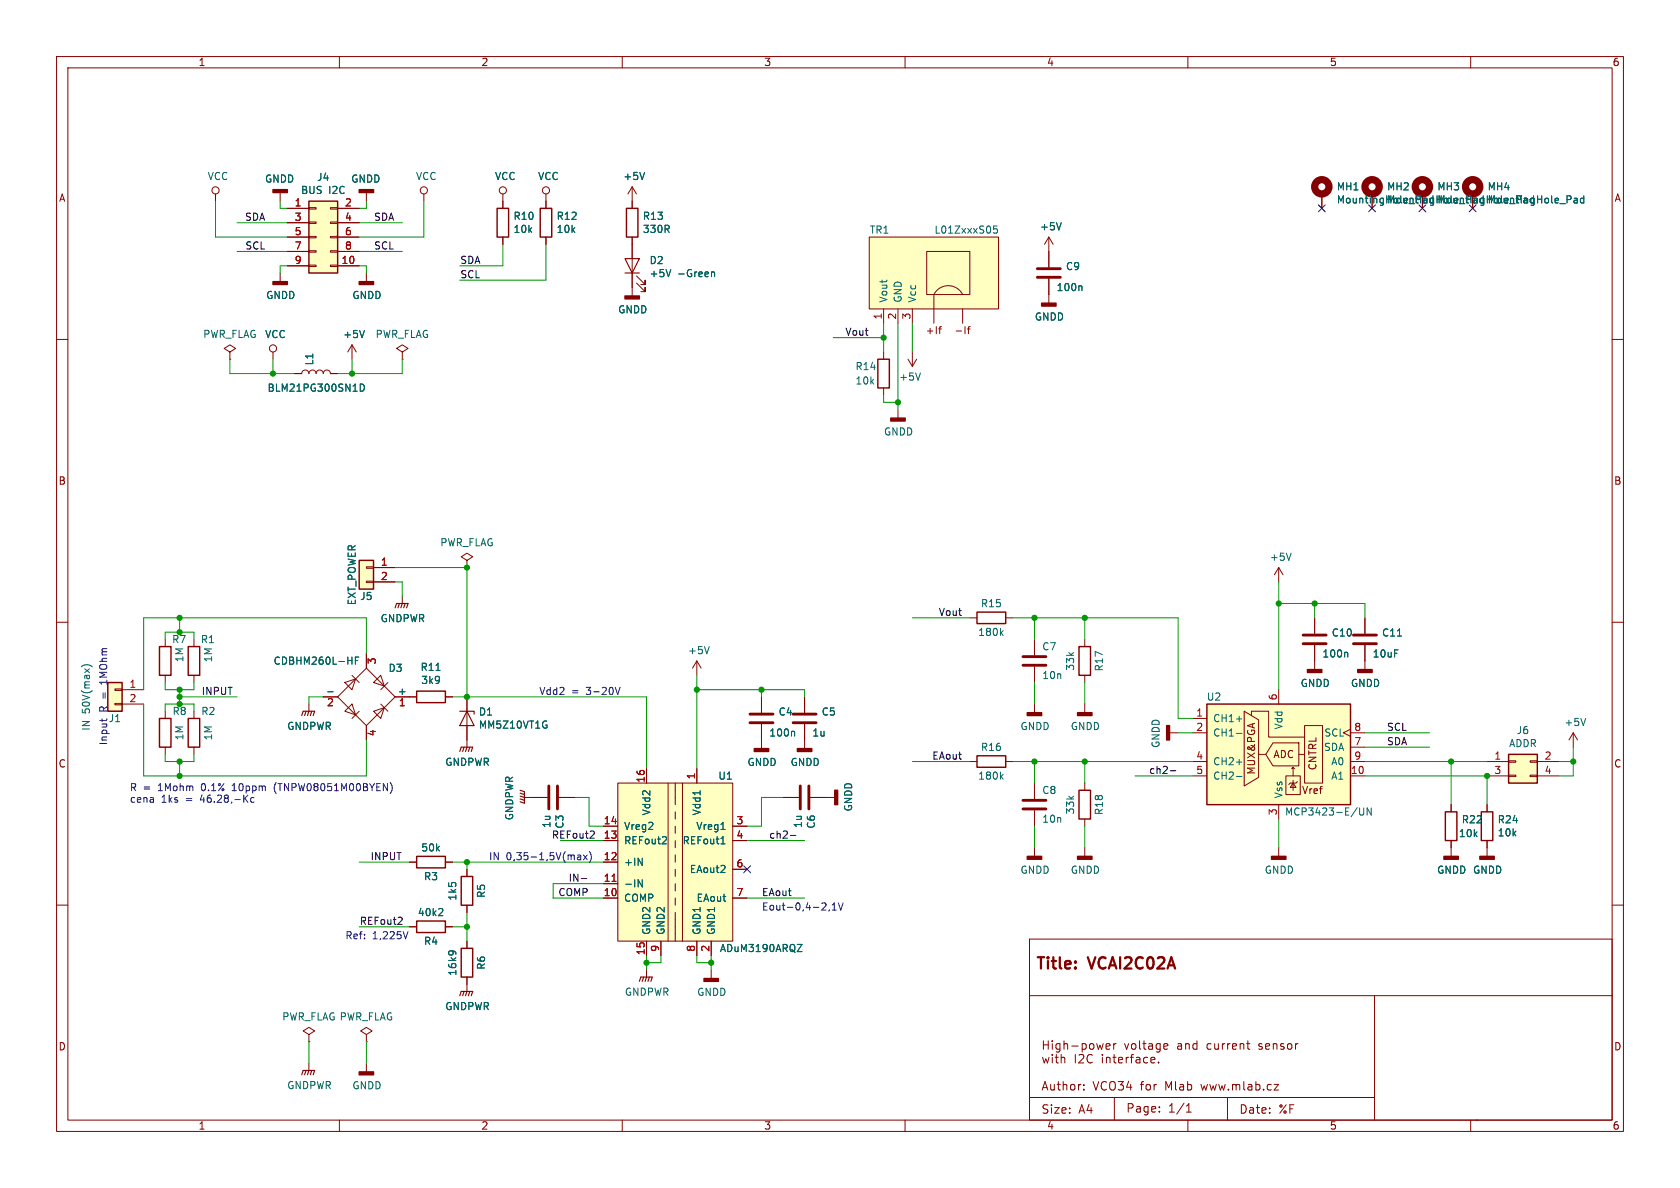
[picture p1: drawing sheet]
<svg xmlns="http://www.w3.org/2000/svg" width="297mm" height="210mm" viewBox="0 0 297 210" stroke-linecap="round" stroke-linejoin="round" font-family="sans-serif">
<g fill="none" stroke="#840000" stroke-width=".18">
<path d="M10 10h277v190h-277zM12 12h273v186h-273zM60 10v2M110 10v2M160 10v2M210 10v2M260 10v2M38.1 34.3v1.3M49.5 34v1.6M50.8 36.8h3.8M50.8 39.4h3.8M54.6 39.2h1.3v.3h-1.3z"/>
<path d="M54.6 36.7h1.3v.3h-1.3zM58.4 39.2h1.3v.3h-1.3zM58.4 36.7h1.3v.3h-1.3zM59.7 36.8h3.8M59.7 39.4h3.8M64.8 34v1.6M74.9 34.3v1.3M88.9 34.3v2.5M96.5 34.3v2.5M111.8 33v3.8M111.8 33l-.8 1.3M111.8 33l.7 1.3"/>
<path d="M233.7 34.3v2.5M10 60h2M49.5 48.3v1.5M50.8 47h3.8M50.8 41.9h3.8M50.8 44.5h3.8M54.6 46.9h1.3v.2h-1.3zM54.6 44.3h1.3v.3h-1.3zM54.6 41.8h1.3v.2h-1.3zM58.4 46.9h1.3v.2h-1.3zM58.4 44.3h1.3v.3h-1.3zM58.4 41.8h1.3v.2h-1.3z"/>
<path d="M59.7 47h3.8M59.7 41.9h3.8M59.7 44.5h3.8M64.8 48.3v1.5M88.9 41.9v1.3M96.5 41.9v1.3M111.8 41.9v10.4M112.5 50l1.5 1.6v-.8v.8h-.7M112.5 48.8l1.5 1.5v-.8v.8h-.7M153.7 41.9h22.8v12.7h-22.8zM156.2 54.6v2.6M158.7 54.6v2.6"/>
<path d="M161.3 54.6v2.6M163.8 44.5h7.6v7.6h-7.6zM165.9 58.2h.5M166.4 57.7l-.3 .2M170.2 52.1a2.84 2.84 0 0 0-2.6-1.6 2.84 2.84 0 0 0-2.5 1.6v5.1M170.2 54.6v2.6M171 58.2h.5M171.5 57.7l-.3 .2v1.1M185.4 41.9v5.3M185.4 49.3v4.3M185.4 41.9l-.7 1.3M185.4 41.9l.8 1.3"/>
<path d="M285 60h2M40.6 62.2l1.1-.6-1.1-.6-1 .6 1 .6v1.3M40.6 63.5h.1M48.3 62.2v1.3M52.1 66h1.2a.64 .64 0 0 1 .7-.6 .64 .64 0 0 1 .6 .6 .64 .64 0 0 1 .6-.6 .64 .64 0 0 1 .7 .6 .64 .64 0 0 1 .6-.6 .64 .64 0 0 1 .6 .6 .64 .64 0 0 1 .7-.6 .64 .64 0 0 1 .6 .6h1.3M62.2 61l-.7 1.2M62.2 61v2.5M62.2 61l.8 1.2M71.1 62.2l1-.6-1-.6-1 .6 1 .6v1.3M71.1 63.5h.1M156.2 62.2v1.3M156.2 68.6v1.3"/>
<path d="M158.7 72.4v1.5M160.5 63.5l.8 1.3M161.3 62.2v2.6M162.1 63.5l-.8 1.3M82.5 99.1l1.1-.7-1.1-.6-1 .6 1 .7v1.2M10 110h2M29.2 113v1.3M29.2 119.4v1.3M34.3 113v1.3M34.3 119.4v1.3M62.2 119.4l1.3 1.3M64.8 102.7h1.2v.3h-1.2z"/>
<path d="M64.8 100.2h1.2v.3h-1.2zM64.8 115.6v2.5M66 100.3h3.8M66 102.9h3.8M71.1 105.4v1.3M82.5 100.3h.1M123.2 116.8l-.8 1.3M123.2 116.8v2.6M123.2 116.8l.8 1.3M171.4 109.2h1.3M177.8 109.2h1.3M182.9 113v2.8"/>
<path d="M182.9 117.9v2.8M191.8 113v1.3M191.8 119.4v1.3M226.1 100.3v2.6M226.1 100.3l-.8 1.3M226.1 100.3l.7 1.3M232.4 109.2v2.8M232.4 114v4.4M241.3 109.2v2.8M241.3 114v4.4M285 110h2M20.3 124.3h1.3v.3h-1.3z"/>
<path d="M20.3 121.8h1.3v.2h-1.3zM21.6 121.9h3.8M21.6 124.5h3.8M29.2 125.7v1.3M29.2 132.1v1.3M34.3 125.7v1.3M34.3 132.1v1.3M54.6 124.5v1.2M57.1 123.2h2.6M59.7 123.2l5.1-5.1 5 5.1-5 5.1zM61 120.7l1.9-.7-.7 1.9zM61 125.7l1.2-1.2 .7 1.9z"/>
<path d="M63.5 125.7l-1.3 1.3M64.8 128.3v2.5M66 120.7l1.3-1.3 .6 1.9zM66 125.7l1.9-.6-.6 1.9zM67.3 124.5l1.3 1.2M68.6 120.7l-1.3 1.2M69.8 123.2h3.9M78.7 123.2h1.3M82.5 123.2v8.9M109.2 138.4h20.3v28h-20.3zM114.3 135.9v2.5M118.1 138.4v28"/>
<path d="M119.4 138.4v3.8M120.6 138.4v28M123.2 135.9v2.5M134.6 123.2v2.8M134.6 128v4.3M142.2 123.2v2.8M142.2 128v4.3M171.4 134.6h1.3M177.8 134.6h1.3M182.9 124.5v1.5M182.9 138.4v2.8M191.8 124.5v1.5"/>
<path d="M191.8 138.4v1.3M206.8 129.5h1.5M210.8 129.5h2.6M210.8 134.6h2.6M210.8 127h2.6M210.8 137.2h2.6M220 125.7l2.5 1.6v10.1l-2.5 1.5zM221.2 126.5v-.8h3.1v4.6h6.3M222.5 133.4h1.3M225 131.3h4.6v4.1h-4.6l-1.2-2zM226.1 121.9v2.6M227.3 137.2h2.6v3.3h-2.6z"/>
<path d="M228.3 135.9l.3-.3v1.6M228.6 138.4l.5 .8h-1zM228.6 137.9v1.8M228.6 135.6l.3 .3M229.4 138.2l-.3 .2h-1l-.3 .3M229.6 133.4h1M230.6 128.3h3.2v10.1h-3.2zM238.8 128.9l-1.3 .6 1.3 .7M238.8 129.5h2.5M238.8 134.6h2.5M238.8 137.2h2.5M238.8 132.1h2.5"/>
<path d="M262.9 134.6h3.8M262.9 137.2h3.8M266.7 137h1.3v.3h-1.3zM266.7 134.5h1.3v.2h-1.3zM270.5 137h1.3v.3h-1.3zM270.5 134.5h1.3v.2h-1.3zM271.8 134.6h3.8M271.8 137.2h3.8M278.1 129.5l-.7 1.3M278.1 129.5v2.6M278.1 129.5l.8 1.3M10 160h2"/>
<path d="M72.4 152.4h1.3M78.7 152.4h1.3M82.5 153.7v1.2M92.7 141h4.1M98.8 141h2.8M106.7 158.8h2.5M106.7 156.2h2.5M106.7 152.4h2.5M106.7 148.6h2.5M106.7 146.1h2.5M119.4 143.5v1.3M119.4 146.1v1.2"/>
<path d="M119.4 148.6v1.3M119.4 151.1v1.3M119.4 153.7v1.2M119.4 156.2v1.3M119.4 158.8v1.2M129.5 158.8h2.6M129.5 148.6h2.6M129.5 146.1h2.6M129.5 153.7h2.6M138.4 141h2.8M143.3 141h4.3M182.9 143.3v2.8"/>
<path d="M182.9 149.9v1.5M191.8 144.8v1.3M191.8 149.9v1.5M226.1 142.2v2.6M226.1 149.9v1.5M256.5 142.2v1.3M256.5 148.6v2.8M262.9 142.2v1.3M262.9 148.6v2.8M285 160h2M72.4 163.8h1.3M78.7 163.8h1.3"/>
<path d="M82.5 160v1.3M82.5 166.4v1.2M82.5 172.7v2.6M114.3 166.4v2.5M114.3 171.5v1.2M116.8 166.4v2.5M119.4 161.3v5.1M123.2 166.4v2.5M125.7 166.4v2.5M125.7 171.5v1.5M182 166h103v32h-103zM182 176h103"/>
<path d="M243 176v22M54.6 182.9l1-.7-1-.6-1 .6 1 .7v1.3M54.6 184.2h.1M54.6 188v1.2M60 198v2M64.8 182.9l1-.7-1-.6-1 .6 1 .7v1.3M64.8 184.2h.1M64.8 188v1.5M110 198v2M160 198v2M182 194h61M184.5 184v1.5"/>
<path d="M184.5 184.7h.8M185.3 184v1.5M186 184v.1M186 184.5v1M187.4 184.5v1.2M187.4 184.6l-.4-.1-.3 .3M188.1 184.6l.2-.1 .4 .1v.9M188.1 184v1.5M191.3 184.6l.4-.1 .3 .3M191.3 184.5v1.5M191.6 192.6v.1M191.6 191.8v.1"/>
<path d="M192.6 184.8l.3-.3 .3 .1 .2 .2M193.9 184.5l.3 1M195 184.5l-.3 1M195.5 185l.7-.2v-.2l-.5-.1-.2 .2 .1 .7h.6M195.6 187l.2-.1 .4 .1v.9M195.6 186.9v1M196.7 186.9h.6M196.9 184.5v1M197 186.4v1.3l.3 .2M197 194v4M197.3 184.5l-.3 .1-.1 .2M198 186.9l-.3 .2v.6l.3 .2"/>
<path d="M198.5 187.3l-.8 .1M198.8 184.5l.4 1 .3-1M200 184.8l.3-.3 .4 .1 .1 .2M201.5 184v1.3M202 184.5h.6M202.2 184v1.3M203.1 184.6h.6v.9M205 196.5v.1M205 195.7v.1M205.1 184.6l-.4-.1-.3 .3M205.1 184.5v1.2M205.7 185l.8-.2-.1-.2h-.6l-.1 .7"/>
<path d="M206.4 185.4l-.4 .1M208.2 184.6h.6l.1 .9M209.6 184.6l.2-.1 .4 .1v.9M209.6 184.5v1M209.7 196.6h.9M209.7 195.5l.5-.4v1.5M210 198v2M211.6 184.6l-.4-.1-.3 .3M211.6 184v1.5M214.1 184.6h-.6l-.1 .2v.4M214.7 184.5v.8M215.4 184.5v1"/>
<path d="M216.1 184.5v1M216.5 184.5l-.3 .1-.1 .2M217 194v4M217 184.5v1M217.5 184.5l-.3 .1-.2 .2M217.9 185l.7-.2-.1-.2h-.5l-.1 .7M219.2 184.6l.3-.1 .3 .1 .1 .9M219.2 184.5v1M220.4 184.5h.6M220.6 184v1.3l.4 .2M223.1 184.6l-.4-.1-.2 .2 .1 .2 .5 .2v.3h-.6M223.7 185l.8-.2-.1-.2-.4-.1-.3 .2 .1 .7h.6"/>
<path d="M225.1 184.6l.2-.1 .4 .1v.9M225.1 184.5v1M225.2 191.7h.8l-.8 1h.8M227 184.6l-.4-.1-.2 .2 .1 .2 .5 .2v.3h-.6M227.7 184.6l.2-.1 .4 .1 .1 .6-.2 .2-.3 .1-.2-.2zM229 184.5v1M229.5 184.5l-.3 .1-.2 .2M260 198v2M261 198h.1"/>
<circle cx="38.1" cy="33.7" r=".63"/>
<circle cx="74.9" cy="33.7" r=".63"/>
<circle cx="88.9" cy="33.7" r=".63"/>
<circle cx="96.5" cy="33.7" r=".63"/>
<circle cx="48.3" cy="61.6" r=".63"/>
</g>
<g fill="none" stroke="#840000" stroke-width=".51">
<path d="M183.4 49h4.1M183.4 47.5h4.1M180.8 117.6h4.1M180.8 116.1h4.1M230.4 113.8h4M230.4 112.3h4M239.3 113.8h4M239.3 112.3h4M97 138.9v4.1M98.6 138.9v4.1M132.6 127.8h4.1M132.6 126.2h4.1"/>
<path d="M140.2 127.8h4.1M140.2 126.2h4.1M141.5 138.9v4.1M143 138.9v4.1M180.8 143h4.1M180.8 141.5h4.1"/>
</g>
<g fill="#840000" stroke="#840000" stroke-width=".25">
<path d="M157.5 73.9h2.5v.5h-2.5z"/>
<path d="M110.5 52.3h2.5v.5h-2.5z"/>
<path d="M124.5 173h2.5v.5h-2.5z"/>
<path d="M48.3 49.8h2.5v.5h-2.5z"/>
<path d="M63.5 189.5h2.5v.5h-2.5z"/>
<path d="M133.3 132.3h2.6v.5h-2.6z"/>
<path d="M206.2 128.3h.6v2.5h-.6z"/>
<path d="M255.3 151.4h2.5v.5h-2.5z"/>
<path d="M261.6 151.4h2.6v.5h-2.6z"/>
<path d="M181.6 126h2.5v.5h-2.5z"/>
<path d="M190.5 126h2.5v.5h-2.5z"/>
<path d="M184.1 53.6h2.6v.5h-2.6z"/>
<path d="M181.6 151.4h2.5v.5h-2.5z"/>
<path d="M190.5 151.4h2.5v.5h-2.5z"/>
<path d="M141 132.3h2.5v.5h-2.5z"/>
<path d="M147.6 139.7h.5v2.5h-.5z"/>
<path d="M224.8 151.4h2.5v.5h-2.5z"/>
<path d="M231.1 118.4h2.6v.5h-2.6z"/>
<path d="M240 118.4h2.6v.5h-2.6z"/>
<path d="M63.5 49.8h2.5v.5h-2.5z"/>
<path d="M63.5 33.5h2.5v.5h-2.5z"/>
<path d="M48.3 33.5h2.5v.5h-2.5z"/>
</g>
<g fill="none" stroke="#840000" stroke-width=".25">
<path d="M54.6 35.6h5.1v12.7h-5.1zM87.9 36.8h2v5.1h-2zM95.5 36.8h2v5.1h-2zM110.7 36.8h2.1v5.1h-2.1zM155.2 63.5h2v5.1h-2zM63.5 99.1h2.5v5h-2.5zM28.2 114.3h2v5.1h-2zM33.3 114.3h2v5.1h-2zM172.7 108.2h5.1v2h-5.1zM190.8 114.3h2v5.1h-2zM19 120.7h2.6v5h-2.6zM28.2 127h2v5.1h-2z"/>
<path d="M33.3 127h2v5.1h-2zM73.7 122.2h5v2h-5zM172.7 133.6h5.1v2h-5.1zM190.8 139.7h2v5.1h-2zM213.4 124.5h25.4v17.7h-25.4zM266.7 133.4h5.1v5h-5.1zM73.7 151.4h5v2h-5zM81.5 154.9h2.1v5.1h-2.1zM255.5 143.5h2.1v5.1h-2.1zM261.9 143.5h2v5.1h-2zM73.7 162.8h5v2h-5zM81.5 167.6h2.1v5.1h-2.1z"/>
</g>
<g fill="none" stroke="#006464" stroke-width=".18">
<path d="M114 30.5l-.5 1.2M176.3 39.9h-.6l-.1 .7 .2-.2 .4 .1 .1 .2v.4l-.2 .1-.5-.1M187.6 39.4l-.4 1.2M278.4 35h.3l.1 .2v.7M278.8 35.8l-.4 .1M278.8 35.3l-.4 .1M280 35.1l-.4-.1-.2 .3 .1 .5h.5M280 34.6v1.3M64.4 58.4l-.4 1.3M118.6 47.6l-.4 1.3M125.8 48.2l.2-.1h.3v.8M191.1 50.5l.2 .2v.7"/>
<path d="M63.7 67.9a.64 .64 0 0 1 .7 .6 .64 .64 0 0 1-.7 .7zM162.7 65.9l-.4 1.3M228.3 97.8l-.5 1.3M14.4 117.9a1.46 1.46 0 0 1 1.9 0M61.5 116.8h.7M62.2 116.1v1.3M62.8 116.8h.4M63.4 116.1h-.6v1.3M77.1 118.5h.7M125.4 114.3l-.4 1.3M177 111.9l.3 .4M177.3 111.5l-.4 .5"/>
<path d="M238.1 115.3l.2 .2v.6M247.1 112.4h.7M57.9 122.3h1M96.5 128.2h.2l-.1 .5M123.8 139.8v.7M140.3 129.3l.2 .2v.6M177 137.3l.3 .4M177.3 136.9l-.4 .5M218.6 127.1h1M218.6 129.6h1M218.6 134.7h1M218.6 137.3h1"/>
<path d="M280.3 127l-.4 1.3M112.8 155.5l.7 1.3v-1.3M112.8 151.7l.7 1.3v-1.3M117.7 148l.1 .1v.3l-.8 .8h.8M127.5 149.2h.7M127.5 146.6h.7M240.4 142.8v1l.2 .3 .4-.1 .1-.2v-1M242.4 142.8v1.3l-.7-1.3v1.3M78 160.6l.3 .2-.1 .3-.7 .8h.8M79.9 168.1l.2 .2M80.5 168.3a.99 .99 0 0 0-1.1-.1l-.1 .1M140.9 166.9h.9l-.9 1.3h.9"/>
</g>
<g fill="none" stroke="#840000" stroke-width=".2">
<path d="M110.5 45.7h2.5l-1.2 2.6zM110.5 48.3h2.5M69.8 107.4l.3-.7h2l-.2 .7M70.6 106.7l-.2 .7M71.1 106.7l-.2 .7M71.6 106.7l-.2 .7M53.3 126.5l.3-.8h2l-.2 .8M54.1 125.7l-.3 .8M54.6 125.7l-.2 .8M55.1 125.7l-.2 .8M81.3 125.7h2.5v.5M81.3 132.8l.2-.7h2.1l-.3 .7"/>
<path d="M82 132.1l-.2 .7M82.5 125.7l1.3 2.6h-2.5zM82.5 132.1l-.2 .7M83.1 132.1l-.3 .7M91.9 139.7l.8 .3v2l-.8-.3M91.9 140.2l.8 .3M91.9 140.7l.8 .3M91.9 141.2l.8 .3M81.3 176l.2-.7h2.1l-.3 .7M82 175.3l-.2 .7M82.5 175.3l-.2 .7M83.1 175.3l-.3 .7"/>
<path d="M113 173.5l.3-.8h2l-.2 .8M113.8 172.7l-.3 .8M114.3 172.7l-.3 .8M114.8 172.7l-.2 .8M53.3 190l.3-.8h2l-.2 .8M54.1 189.2l-.3 .8M54.6 189.2l-.2 .8M55.1 189.2l-.2 .8"/>
</g>
<g fill="#ffffc2" stroke="#ffffc2" stroke-width=".18">
<path d="M109.2 138.4h20.3v28h-20.3z"/>
<path d="M63.5 99.1h2.5v5h-2.5z"/>
<path d="M153.7 41.9h22.8v12.7h-22.8z"/>
<path d="M213.4 124.5h25.4v17.7h-25.4z"/>
<path d="M266.7 133.4h5.1v5h-5.1z"/>
<path d="M54.6 35.6h5.1v12.7h-5.1z"/>
<path d="M19 120.7h2.6v5h-2.6z"/>
</g>
<path d="M108.2 155.8h.7" fill="none" stroke="#a90000" stroke-width=".18"/>
<g fill="none" stroke="#840000" stroke-width="1.3">
<circle cx="233.7" cy="33" r="1.27"/>
<circle cx="242.6" cy="33" r="1.27"/>
<circle cx="251.5" cy="33" r="1.27"/>
<circle cx="260.4" cy="33" r="1.27"/>
</g>
<path d="M206.9 136.3h1M102.8 155.3h.9M104.9 147l.2 .1-.1 .3-.7 .8h.8M139.7 147.7h1M71 162.2l.1 .2-.1 .3-.7 .7h.8" fill="none" stroke="#0f0f0f" stroke-width=".18"/>
<g fill="none" stroke="#0000c2" stroke-width=".18">
<path d="M18 127.1v.5M41 139.8h.8M41.2 138.8l-.2 .1M48.6 138.7l-.1 .5 .1 .7M69 138.4a1.49 1.49 0 0 1 0 1.8M108.8 121.5l.4 1.3 .4-1.3M44.9 141h-.3l-.3 .2 .1 .6h.5M102.1 151.2h.5l.1 .8M102.1 151.9h.6M102.7 151.4l-.6 .2M103.2 151.1l.6 .9M103.8 151.1l-.6 .9"/>
<path d="M104.2 150.5a1.46 1.46 0 0 1 0 2M147.1 160l.4-.4v1.3M148.2 159.6l.4 1.3 .5-1.3M72.1 164.7l-.4 1.3M146.6 160.8l-.1 .3M147.1 160.9h.7"/>
</g>
<g fill="none" stroke="#009600" stroke-width=".18">
<path d="M38.1 35.6v6.3h12.7M41.9 39.4h8.9M49.5 35.6v1.2h1.3M63.5 39.4h7.6M64.8 35.6v1.2h-1.3M74.9 35.6v6.3h-11.4M41.9 44.5h8.9M50.8 47h-1.3v1.3M63.5 47h1.3v1.3M63.5 44.5h7.6M88.9 43.2v3.8h-7.6M96.5 43.2v6.3h-15.2"/>
<path d="M147.3 59.7h8.9M156.2 57.2v5M158.7 57.2v15.2M161.3 57.2v5M40.6 63.5v2.5h11.5M48.3 63.5v2.5M62.2 63.5v2.5M71.1 63.5v2.5h-11.4M156.2 69.9v1.2h2.5M29.2 113v-1.2h5.1v1.2M31.7 109.2v2.6M64.8 115.6v-6.4h-39.4v12.7"/>
<path d="M69.8 100.3h12.7v22.9M69.8 102.9h1.3v2.5M123.2 119.4v16.5M161.3 109.2h10.1M179.1 109.2h29.2v17.8h2.5M182.9 109.2v3.8M191.8 109.2v3.8M226.1 102.9v19M226.1 106.7h15.2v2.5M232.4 106.7v2.5M25.4 124.5v12.7h39.4v-6.4M29.2 120.7v1.2h5.1v-1.2"/>
<path d="M29.2 125.7v-1.2h5.1v1.2M29.2 133.4v1.2h5.1v-1.2M31.7 123.2h10.2M31.7 121.9v2.6M31.7 134.6v2.6M57.1 123.2h-2.5v1.3M80 123.2h34.3v12.7M123.2 121.9h19v1.3M134.6 121.9v1.3M161.3 134.6h10.1M179.1 134.6h31.7M182.9 120.7v3.8"/>
<path d="M182.9 134.6v3.8M191.8 120.7v3.8M191.8 134.6v3.8M200.7 137.2h10.1M208.3 129.5h2.5M241.3 134.6h21.6M241.3 137.2h21.6v5M241.3 132.1h11.4M241.3 129.5h11.4M256.5 134.6v7.6M275.6 134.6h2.5M278.1 132.1v5.1h-2.5"/>
<path d="M63.5 152.4h8.9M80 152.4h26.7M82.5 152.4v1.3M99.1 148.6h7.6M101.6 141h2.5v5.1h2.6M106.7 156.2h-8.9v2.6h8.9M132.1 158.8h10.1M132.1 148.6h10.1M138.4 141h-3.8v5.1h-2.5M182.9 146.1v3.8M191.8 146.1v3.8M226.1 144.8v5.1"/>
<path d="M63.5 163.8h8.9M80 163.8h2.5M82.5 161.3v5.1M114.3 168.9v2.6M116.8 168.9v1.3h-2.5M123.2 168.9v1.3h2.5M125.7 168.9v2.6M54.6 184.2v3.8M64.8 184.2v3.8"/>
</g>
<path d="M233.1 36.2l1.2 1.2M234.3 36.2l-1.2 1.2M242 36.2l1.2 1.2M243.2 36.2l-1.2 1.2M250.9 36.2l1.2 1.2M252.1 36.2l-1.2 1.2M259.7 36.2l1.3 1.2M261 36.2l-1.3 1.2M131.5 153.1l1.2 1.2M132.7 153.1l-1.2 1.2" fill="none" stroke="#000084" stroke-width=".18"/>
<g fill="#009600" stroke="#009600" stroke-width=".18">
<circle cx="31.7" cy="121.9" r=".46"/>
<circle cx="31.7" cy="123.2" r=".46"/>
<circle cx="31.7" cy="111.8" r=".46"/>
<circle cx="31.7" cy="109.2" r=".46"/>
<circle cx="48.3" cy="66" r=".46"/>
<circle cx="62.2" cy="66" r=".46"/>
<circle cx="82.5" cy="152.4" r=".46"/>
<circle cx="31.7" cy="134.6" r=".46"/>
<circle cx="31.7" cy="124.5" r=".46"/>
<circle cx="31.7" cy="137.2" r=".46"/>
<circle cx="82.5" cy="163.8" r=".46"/>
<circle cx="82.5" cy="100.3" r=".46"/>
<circle cx="156.2" cy="59.7" r=".46"/>
<circle cx="158.7" cy="71.1" r=".46"/>
<circle cx="123.2" cy="121.9" r=".46"/>
<circle cx="134.6" cy="121.9" r=".46"/>
<circle cx="82.5" cy="123.2" r=".46"/>
<circle cx="114.3" cy="170.2" r=".46"/>
<circle cx="125.7" cy="170.2" r=".46"/>
<circle cx="278.1" cy="134.6" r=".46"/>
<circle cx="226.1" cy="106.7" r=".46"/>
<circle cx="232.4" cy="106.7" r=".46"/>
<circle cx="256.5" cy="134.6" r=".46"/>
<circle cx="262.9" cy="137.2" r=".46"/>
<circle cx="191.8" cy="134.6" r=".46"/>
<circle cx="182.9" cy="134.6" r=".46"/>
<circle cx="191.8" cy="109.2" r=".46"/>
<circle cx="182.9" cy="109.2" r=".46"/>
</g>
<g font-size="2.8" fill="#840000">
<text x="183" y="171.9">Title:</text>
<text x="192.7" y="171.9">VCAI2C02A</text>
</g>
<g font-size="2.1" fill="#840000">
<text x="184" y="187">High-power</text>
<text x="198.7" y="187">voltage</text>
<text x="208.1" y="187">and</text>
<text x="213.5" y="187">current</text>
<text x="184" y="193">Author:</text>
<text x="184" y="197.1">Size:</text>
<text x="190.7" y="197.1">A4</text>
<text x="193.2" y="193">VCO34</text>
<text x="199" y="196.9">Page:</text>
<text x="201.7" y="193">for</text>
<text x="206.1" y="193">Mlab</text>
<text x="206.5" y="196.9">1/1</text>
<text x="212.6" y="193">www.mlab.cz</text>
<text x="219" y="197.1">Date:</text>
<text x="226" y="197.1">%F</text>
</g>
<g font-size="1.8" fill="#840000">
<text x="35" y="11.9">1</text>
<text x="85" y="11.9">2</text>
<text x="135" y="11.9">3</text>
<text x="185" y="11.9">4</text>
<text x="235" y="11.9">5</text>
<text x="285" y="11.9">6</text>
<text x="10.3" y="35.9">A</text>
<text x="285.3" y="35.9">A</text>
<text x="236.2" y="36.2">MountingHole_Pad</text>
<text x="245.1" y="36.2">MountingHole_Pad</text>
<text x="163.5" y="59.3">+If</text>
<text x="168.6" y="59.3">-If</text>
<text x="10.3" y="85.9">B</text>
<text x="285.3" y="85.9">B</text>
<text x="10.3" y="135.9">C</text>
<text x="222.1" y="137" transform="rotate(-90 222.1 137)">MUX&amp;PGA</text>
<text x="225" y="134.2">ADC</text>
<text x="232.9" y="136.3" transform="rotate(-90 232.9 136.3)">CNTRL</text>
<text x="285.3" y="135.9">C</text>
<text x="230.1" y="140.6">Vref</text>
<text x="10.3" y="185.9">D</text>
<text x="285.3" y="185.9">D</text>
<text x="35" y="199.9">1</text>
<text x="85" y="199.9">2</text>
<text x="135" y="199.9">3</text>
<text x="185" y="199.9">4</text>
<text x="235" y="199.9">5</text>
<text x="285" y="199.9">6</text>
</g>
<g font-size="1.8" fill="#006464">
<text x="36.6" y="32">VCC</text>
<text x="46.8" y="32.5">GNDD</text>
<text x="53.1" y="34.5">BUS</text>
<text x="56" y="32.2">J4</text>
<text x="58.1" y="34.5">I2C</text>
<text x="62" y="32.5">GNDD</text>
<text x="73.4" y="32">VCC</text>
<text x="87.4" y="32">VCC</text>
<text x="95" y="32">VCC</text>
<text x="110.1" y="32">+5V</text>
<text x="236.2" y="33.9">MH1</text>
<text x="245.1" y="33.9">MH2</text>
<text x="254" y="33.9">MH3</text>
<text x="262.9" y="33.9">MH4</text>
<text x="90.7" y="41.4">10k</text>
<text x="90.7" y="39.1">R10</text>
<text x="98.3" y="41.4">10k</text>
<text x="98.3" y="39.1">R12</text>
<text x="113.5" y="41.4">330R</text>
<text x="113.5" y="39.1">R13</text>
<text x="153.7" y="41.5">TR1</text>
<text x="165.1" y="41.5">L01ZxxxS05</text>
<text x="183.8" y="40.9">+5V</text>
<text x="254" y="36.2">MountingHole_Pad</text>
<text x="262.9" y="36.2">MountingHole_Pad</text>
<text x="114.7" y="46.9">D2</text>
<text x="188.4" y="48">C9</text>
<text x="47" y="53.1">GNDD</text>
<text x="62.2" y="53.1">GNDD</text>
<text x="114.7" y="49.2">+5V</text>
<text x="119.8" y="49.2">-Green</text>
<text x="157.1" y="53.6" transform="rotate(-90 157.1 53.6)">Vout</text>
<text x="159.6" y="53.6" transform="rotate(-90 159.6 53.6)">GND</text>
<text x="162.2" y="53.6" transform="rotate(-90 162.2 53.6)">Vcc</text>
<text x="186.7" y="51.7">100n</text>
<text x="35.8" y="59.9">PWR_FLAG VCC</text>
<text x="46.8" y="60">VCC</text>
<text x="60.6" y="60">+5V</text>
<text x="66.3" y="59.9">PWR_FLAG</text>
<text x="109.2" y="55.6">GNDD</text>
<text x="182.8" y="56.9">GNDD</text>
<text x="55.6" y="64.7" transform="rotate(-90 55.6 64.7)">L1</text>
<text x="151.1" y="65.6">R14</text>
<text x="47.2" y="69.4">BLM21PG300SN1D</text>
<text x="151.1" y="68.2">10k</text>
<text x="158.9" y="67.5">+5V</text>
<text x="156.2" y="77.2">GNDD</text>
<text x="77.7" y="96.8">PWR_FLAG</text>
<text x="224.4" y="99.3">+5V</text>
<text x="63.1" y="107.1" transform="rotate(-90 63.1 107.1)">EXT_POWER</text>
<text x="63.6" y="106.3">J5</text>
<text x="173.3" y="107.5">R15</text>
<text x="30.3" y="113.9">R7</text>
<text x="35.4" y="113.9">R1</text>
<text x="67.2" y="110.2">GNDPWR</text>
<text x="172.8" y="112.6">180k</text>
<text x="235.3" y="112.7">C10</text>
<text x="244.2" y="112.7">C11</text>
<text x="32.6" y="117.2" transform="rotate(-90 32.6 117.2)">1M</text>
<text x="37.7" y="117.2" transform="rotate(-90 37.7 117.2)">1M</text>
<text x="48.3" y="117.7">CDBHM260L-HF</text>
<text x="68.6" y="119">D3</text>
<text x="74.3" y="118.8">R11</text>
<text x="121.5" y="115.8">+5V</text>
<text x="184.2" y="115.2">C7</text>
<text x="190.1" y="118.7" transform="rotate(-90 190.1 118.7)">33k</text>
<text x="195.2" y="118.8" transform="rotate(-90 195.2 118.8)">R17</text>
<text x="233.7" y="116.4">100n</text>
<text x="242.6" y="116.4">10uF</text>
<text x="70.2" y="122.9">+</text>
<text x="74.4" y="121.1">3k9</text>
<text x="184.2" y="120.2">10n</text>
<text x="213.3" y="124.1">U2</text>
<text x="229.8" y="121.6">GNDD</text>
<text x="238.7" y="121.6">GNDD</text>
<text x="16.1" y="129.3" transform="rotate(-90 16.1 129.3)">IN</text>
<text x="16.1" y="126.2" transform="rotate(-90 16.1 126.2)">50V(max)</text>
<text x="30.4" y="126.6">R8</text>
<text x="32.6" y="131" transform="rotate(-90 32.6 131)">1M</text>
<text x="35.5" y="126.6">R2</text>
<text x="37.7" y="131" transform="rotate(-90 37.7 131)">1M</text>
<text x="50.7" y="129.2">GNDPWR</text>
<text x="84.6" y="126.7">D1</text>
<text x="84.6" y="129">MM5Z10VT1G</text>
<text x="135.9" y="130.4">100n</text>
<text x="137.6" y="126.7">C4</text>
<text x="143.5" y="130.4">1u</text>
<text x="145.2" y="126.7">C5</text>
<text x="180.3" y="129.3">GNDD</text>
<text x="189.2" y="129.3">GNDD</text>
<text x="214.4" y="127.9">CH1+</text>
<text x="214.4" y="130.4">CH1-</text>
<text x="226.9" y="129.1" transform="rotate(-90 226.9 129.1)">Vdd</text>
<text x="234" y="130.4">SCL</text>
<text x="268" y="130">J6</text>
<text x="276.5" y="128.5">+5V</text>
<text x="78.6" y="135.6">GNDPWR</text>
<text x="132" y="135.6">GNDD</text>
<text x="139.7" y="135.6">GNDD</text>
<text x="173.3" y="132.9">R16</text>
<text x="205.2" y="132.3" transform="rotate(-90 205.2 132.3)">GNDD</text>
<text x="214.4" y="135.5">CH2+</text>
<text x="234" y="132.9">SDA</text>
<text x="235.2" y="135.5">A0</text>
<text x="266.7" y="132.3">ADDR</text>
<text x="126.9" y="138">U1</text>
<text x="150.9" y="143.5" transform="rotate(-90 150.9 143.5)">GNDD</text>
<text x="172.8" y="138">180k</text>
<text x="184.2" y="140.6">C8</text>
<text x="214.4" y="138">CH2-</text>
<text x="226.9" y="141.2" transform="rotate(-90 226.9 141.2)">Vss</text>
<text x="235.2" y="138">A1</text>
<text x="90.9" y="145.1" transform="rotate(-90 90.9 145.1)">GNDPWR</text>
<text x="97.5" y="146.5" transform="rotate(-90 97.5 146.5)">1u</text>
<text x="99.8" y="146.6" transform="rotate(-90 99.8 146.6)">C3</text>
<text x="110.2" y="149.5">REFout2</text>
<text x="110.2" y="146.9">Vreg2</text>
<text x="115.2" y="144.2" transform="rotate(-90 115.2 144.2)">Vdd2</text>
<text x="120.6" y="149.5">REFout1</text>
<text x="123" y="146.9">Vreg1</text>
<text x="124.1" y="144.2" transform="rotate(-90 124.1 144.2)">Vdd1</text>
<text x="142" y="146.5" transform="rotate(-90 142 146.5)">1u</text>
<text x="144.3" y="146.6" transform="rotate(-90 144.3 146.6)">C6</text>
<text x="184.2" y="145.6">10n</text>
<text x="190.1" y="144.1" transform="rotate(-90 190.1 144.1)">33k</text>
<text x="195.2" y="144.2" transform="rotate(-90 195.2 144.2)">R18</text>
<text x="227.1" y="144.4">MCP3423-E/UN</text>
<text x="257.8" y="148.2">10k</text>
<text x="258.3" y="145.7">R22</text>
<text x="264.7" y="145.7">R24</text>
<text x="264.7" y="148.1">10k</text>
<text x="74.4" y="150.7">50k</text>
<text x="74.9" y="155.8">R3</text>
<text x="110.2" y="153.3">+IN</text>
<text x="121.8" y="154.5">EAout2</text>
<text x="180.3" y="154.7">GNDD</text>
<text x="189.2" y="154.7">GNDD</text>
<text x="223.5" y="154.7">GNDD</text>
<text x="254" y="154.7">GNDD GNDD</text>
<text x="80.9" y="159.3" transform="rotate(-90 80.9 159.3)">1k5</text>
<text x="86" y="158.8" transform="rotate(-90 86 158.8)">R5</text>
<text x="110.2" y="159.6">COMP</text>
<text x="110.2" y="157.1">-IN</text>
<text x="123.1" y="159.6">EAout</text>
<text x="73.8" y="162.2">40k2</text>
<text x="74.9" y="167.2">R4</text>
<text x="115.2" y="165.4" transform="rotate(-90 115.2 165.4)">GND2</text>
<text x="117.7" y="165.4" transform="rotate(-90 117.7 165.4)">GND2</text>
<text x="124.1" y="165.4" transform="rotate(-90 124.1 165.4)">GND1</text>
<text x="126.6" y="165.4" transform="rotate(-90 126.6 165.4)">GND1</text>
<text x="80.9" y="172.6" transform="rotate(-90 80.9 172.6)">16k9</text>
<text x="86" y="171.5" transform="rotate(-90 86 171.5)">R6</text>
<text x="127.2" y="168.5">ADuM3190ARQZ</text>
<text x="78.6" y="178.8">GNDPWR</text>
<text x="110.4" y="176.2">GNDPWR</text>
<text x="123.2" y="176.3">GNDD</text>
<text x="49.8" y="180.6">PWR_FLAG PWR_FLAG</text>
<text x="50.7" y="192.7">GNDPWR</text>
<text x="62.2" y="192.8">GNDD</text>
</g>
<g font-size="1.8" fill="#0f0f0f">
<text x="43.2" y="39.1">SDA</text>
<text x="66" y="39.1">SDA</text>
<text x="43.3" y="44.2">SCL</text>
<text x="66" y="44.2">SCL</text>
<text x="81.3" y="46.7">SDA</text>
<text x="81.3" y="49.3">SCL</text>
<text x="149.4" y="59.4">Vout</text>
<text x="165.9" y="109">Vout</text>
<text x="35.6" y="122.9">INPUT</text>
<text x="245.1" y="129.3">SCL</text>
<text x="245.1" y="131.8">SDA</text>
<text x="164.7" y="134.4">EAout</text>
<text x="203.1" y="136.9">ch2-</text>
<text x="97.5" y="148.3">REFout2</text>
<text x="135.9" y="148.3">ch2-</text>
<text x="65.4" y="152.1">INPUT</text>
<text x="100.4" y="155.9">IN-</text>
<text x="98.6" y="158.5">COMP</text>
<text x="134.6" y="158.5">EAout</text>
<text x="63.5" y="163.6">REFout2</text>
</g>
<g font-size="1.8" fill="#a90000">
<text x="52" y="36.6">1</text>
<text x="52" y="39.1">3</text>
<text x="52" y="41.7">5</text>
<text x="60.9" y="36.6">2</text>
<text x="60.9" y="39.1">4</text>
<text x="60.9" y="41.7">6</text>
<text x="52" y="44.2">7</text>
<text x="52" y="46.7">9</text>
<text x="60.3" y="46.7">10</text>
<text x="60.9" y="44.2">8</text>
<text x="156" y="56.6" transform="rotate(-90 156 56.6)">1</text>
<text x="158.5" y="56.6" transform="rotate(-90 158.5 56.6)">2</text>
<text x="161" y="56.6" transform="rotate(-90 161 56.6)">3</text>
<text x="67.2" y="100.1">1</text>
<text x="67.2" y="102.6">2</text>
<text x="66.8" y="117.5" transform="rotate(-90 66.8 117.5)">3</text>
<text x="22.8" y="121.7">1</text>
<text x="22.8" y="124.2">2</text>
<text x="57.7" y="125.2">2</text>
<text x="70.4" y="125.2">1</text>
<text x="225.8" y="123.9" transform="rotate(-90 225.8 123.9)">6</text>
<text x="66.8" y="130.2" transform="rotate(-90 66.8 130.2)">4</text>
<text x="211.4" y="126.7">1</text>
<text x="211.4" y="129.3">2</text>
<text x="239.3" y="131.8">7</text>
<text x="239.3" y="129.3">8</text>
<text x="122.9" y="137.9" transform="rotate(-90 122.9 137.9)">1</text>
<text x="211.4" y="134.4">4</text>
<text x="211.4" y="136.9">5</text>
<text x="238.7" y="136.9">10</text>
<text x="239.3" y="134.4">9</text>
<text x="264.1" y="134.4">1</text>
<text x="264.1" y="136.9">3</text>
<text x="273" y="134.4">2</text>
<text x="273" y="136.9">4</text>
<text x="114" y="138.5" transform="rotate(-90 114 138.5)">16</text>
<text x="106.6" y="148.3">13</text>
<text x="106.6" y="145.8">14</text>
<text x="130.1" y="145.8">3</text>
<text x="130.1" y="148.3">4</text>
<text x="225.8" y="144.2" transform="rotate(-90 225.8 144.2)">3</text>
<text x="106.6" y="156">11</text>
<text x="106.6" y="152.1">12</text>
<text x="130.1" y="153.4">6</text>
<text x="106.6" y="158.5">10</text>
<text x="130.1" y="158.5">7</text>
<text x="114" y="169" transform="rotate(-90 114 169)">15</text>
<text x="116.6" y="168.3" transform="rotate(-90 116.6 168.3)">9</text>
<text x="122.9" y="168.3" transform="rotate(-90 122.9 168.3)">8</text>
<text x="125.5" y="168.3" transform="rotate(-90 125.5 168.3)">2</text>
</g>
<g font-size="1.8" fill="#0000c2">
<text x="19" y="125.9" transform="rotate(-90 19 125.9)">R =</text>
<text x="19" y="120.7" transform="rotate(-90 19 120.7)">1MOhm</text>
<text x="95.2" y="122.9">Vdd2</text>
<text x="101" y="122.9">=</text>
<text x="103.8" y="122.9">3-20V</text>
<text x="19" y="131.8" transform="rotate(-90 19 131.8)">Input</text>
<text x="19.1" y="127.9">J1</text>
<text x="22.9" y="139.9">R =</text>
<text x="22.9" y="142">cena</text>
<text x="28" y="139.9">1Mohm</text>
<text x="28.5" y="142">1ks</text>
<text x="32.9" y="142">=</text>
<text x="35.7" y="142">46.28,-Kc</text>
<text x="35.9" y="139.9">0.1%</text>
<text x="41.5" y="139.9">10ppm</text>
<text x="49.1" y="139.9">(TNPW08051M00BYEN)</text>
<text x="86.4" y="152.2">IN</text>
<text x="89.5" y="152.2">0,35-1,5V(max)</text>
<text x="134.6" y="161">Eout-0,4-2,1V</text>
<text x="61" y="166.1">Ref:</text>
<text x="65.8" y="166.1">1,225V</text>
</g>
</svg>
